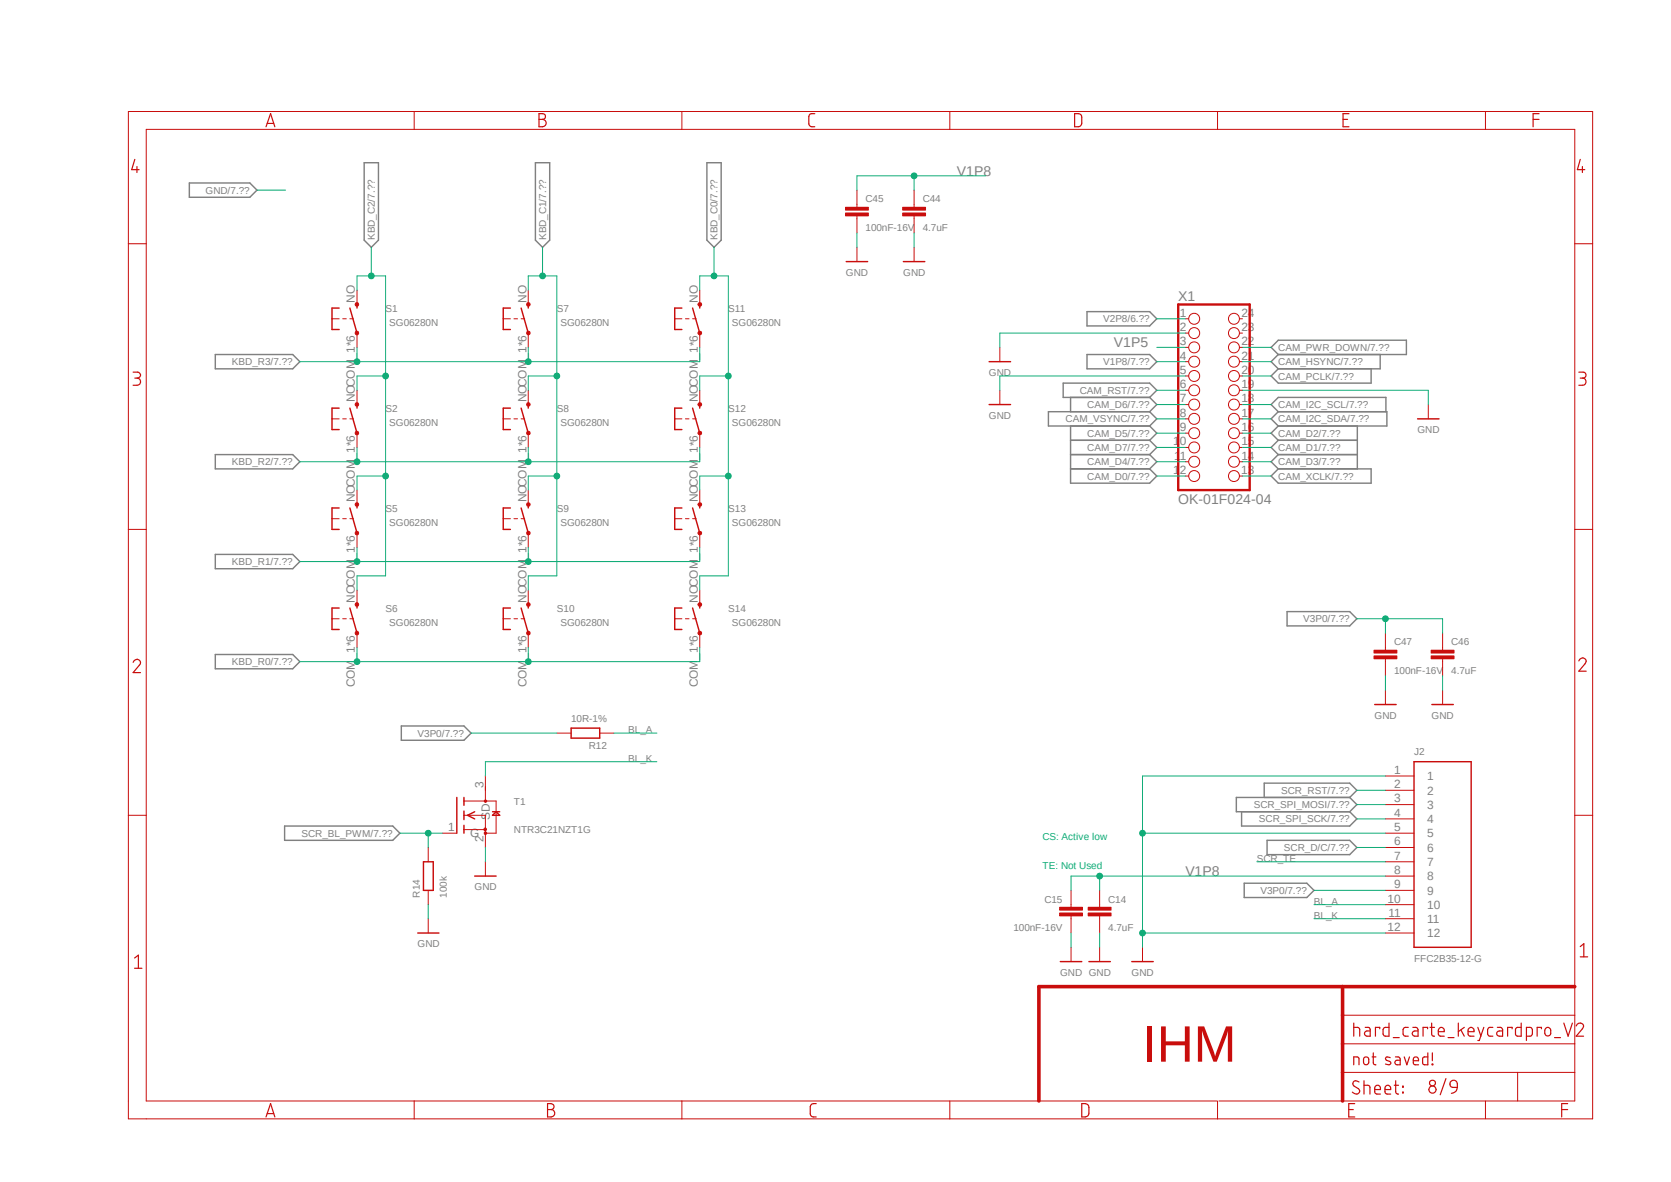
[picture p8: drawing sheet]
<svg xmlns="http://www.w3.org/2000/svg" width="297mm" height="210mm" viewBox="0 0 297 210" stroke-linecap="round" stroke-linejoin="round" font-family="sans-serif">
<path d="M22.3 18.9l260.9 180.5M283.2 18.9l-260.9 180.5" fill="none" stroke="#fff" stroke-width=".18"/>
<g fill="none" stroke="#808080" stroke-width=".25">
<path d="M33.7 32.5h10.7l1.3 1.3-1.3 1.3h-10.7zM64.7 28.9h2.6v13.8l-1.3 1.2-1.3-1.2zM95.2 28.9h2.5v13.8l-1.3 1.2-1.2-1.2zM125.6 28.9h2.6v13.8l-1.3 1.2-1.3-1.2zM193.2 55.4h11.1l1.3 1.2-1.3 1.3h-11.1zM38.3 63h13.7l1.3 1.3-1.3 1.2h-13.7zM189 68.1h15.3l1.3 1.2-1.3 1.3h-15.3zM190.3 75.7v10.2h14l1.3-1.3-1.3-1.3M190.3 70.6v2.6M190.3 78.2h14M193.2 63h11.1l1.3 1.3-1.3 1.2h-11.1zM204.3 73.2l1.3 1.2-1.3 1.3"/>
<path d="M204.3 70.6l1.3 1.3-1.3 1.3M204.3 73.2h-17.9v2.5h17.9M204.3 75.7l1.3 1.3-1.3 1.2M204.3 78.2l1.3 1.3-1.3 1.3M227.2 63l-1.3 1.3 1.3 1.2M227.2 60.5h22.8v2.5h-22.8l-1.3-1.3zM227.2 65.5l-1.3 1.3 1.3 1.3h16.5v-2.6M227.2 73.2l-1.3-1.3 1.3-1.3h19.1v2.6M227.2 73.2h19.3v2.5h-19.3M227.2 78.2h14.1M227.2 75.7l-1.3 1.3 1.3 1.2M227.2 78.2l-1.3 1.3 1.3 1.3"/>
<path d="M227.2 73.2l-1.3 1.2 1.3 1.3M241.3 75.7v7.6M245.3 63v2.5h-18.1M38.3 80.8h13.7l1.3 1.2-1.3 1.3h-13.7zM38.3 98.5h13.7l1.3 1.3-1.3 1.2h-13.7zM190.3 80.8h14M190.3 83.3h14M204.3 80.8l1.3 1.2-1.3 1.3M227.2 80.8l-1.3 1.2 1.3 1.3M227.2 80.8h14.1M227.2 83.3h16.5v2.6h-16.5l-1.3-1.3zM38.3 116.3h13.7l1.3 1.3-1.3 1.2h-13.7z"/>
<path d="M228.8 108.7h11.1l1.3 1.2-1.3 1.3h-11.1zM71.3 129h11.2l1.2 1.3-1.2 1.2h-11.2zM50.6 146.8h19.2l1.3 1.2-1.3 1.3h-19.2zM220.7 144.2v2.6h19.2l1.3-1.3-1.3-1.3M221.1 156.9h11.2l1.3 1.3-1.3 1.3h-11.2zM224.7 141.7v-2.6h15.2l1.3 1.3-1.3 1.3M225.2 149.3h14.7l1.3 1.3-1.3 1.2h-14.7zM239.9 141.7l1.3 1.3-1.3 1.2M239.9 141.7h-20.1v2.5h20.1"/>
</g>
<g fill="none" stroke="#c90d0c" stroke-width=".18">
<path d="M73.6 19.8v3.2M121.2 19.8v3.2M168.8 19.8v3.2M216.4 19.8v3.2M264 19.8v3.2M22.8 43.3h3.2M59 56.6h1.3M60.9 56.6h.7M62.2 56.6h.6M279.9 43.3h3.2M22.8 94.1h3.2M279.9 94.1h3.2"/>
<path d="M22.8 144.9h3.2M279.9 144.9h3.2M73.6 195.6v3.2M121.2 195.6v3.2M168.8 195.6v3.2M216.3 195.6h-190.3v-172.6h253.9v172.6h-15.7M216.4 195.6v3.2M216.7 195.6h47.3v3.2h-241.2v-179h260.3v179h-18.9M238.6 190.5h41.3M238.6 185.5h41.3M238.6 180.4h41.3M269.7 190.5v5.1"/>
</g>
<path d="M238.6 175.3v20.3M279.9 175.3h-95.2v20.3" fill="none" stroke="#c90d0c" stroke-width=".64"/>
<g fill="none" stroke="#c90d0c" stroke-width=".21">
<path d="M24 28.3l-.6 1.8h1.3M24.3 29.6v1M47.3 22.5l.8-2.3 .8 2.3M47.5 21.9h1.1M95.8 20.2h.6a.51 .51 0 0 1 .6 .5 .51 .51 0 0 1-.6 .5 .66 .66 0 0 1 .7 .7 .66 .66 0 0 1-.7 .6h-.6zM95.8 21.2h.6M144.8 20.2h-.8l-.2 .2v1.6a.59 .59 0 0 0 .5 .5h.5M191 20.2h.6a.59 .59 0 0 1 .7 .6v1.1a.65 .65 0 0 1-.7 .6h-.6zM238.7 21.2h.8M239.8 20.2h-1.1v2.3h1.1M272.5 21.2h1.1M273.6 20.2h-1.1v2.3"/>
<path d="M280.9 28.3l-.5 1.8h1.3M281.3 29.6v1M23.7 66.1h.8a.53 .53 0 0 1 .5 .6 .53 .53 0 0 1-.5 .5h-.5M24.3 67.2a.64 .64 0 0 1 .7 .6 .64 .64 0 0 1-.7 .7h-.6M280.6 66.1h.8a.53 .53 0 0 1 .5 .6 .53 .53 0 0 1-.5 .5h-.5M281.3 67.2a.64 .64 0 0 1 .6 .6 .64 .64 0 0 1-.6 .7h-.7M23.7 117.7a.64 .64 0 0 1 .9-.5 .64 .64 0 0 1 .2 1l-1.1 1.3h1.3M280.6 117.4a.63 .63 0 0 1 .9-.5 .63 .63 0 0 1 .2 1l-1.1 1.4h1.3M23.9 170.2l.7-.5v2.3M23.9 172h1.3M280.9 168.2l.6-.5v2.3M280.9 170h1.3"/>
<path d="M47.3 198.5l.8-2.4 .8 2.4M47.5 197.9h1.1M97.3 196.1h.7a.53 .53 0 0 1 .5 .5 .53 .53 0 0 1-.5 .5 .66 .66 0 0 1 .6 .7 .66 .66 0 0 1-.6 .7h-.7zM97.3 197.1h.7M145.1 196.1l-.8 .1-.2 .2-.1 1.5a.58 .58 0 0 0 .6 .6h.5M192.3 196.1h.6a.65 .65 0 0 1 .6 .7v1a.65 .65 0 0 1-.6 .7h-.6zM239.7 197.1h.8M240.6 182.5h.7l.3 .3 .1 1.3M240.6 189.2v-1.4h.6l.3 .2 .1 1.2M240.6 181.8v2.3M240.8 196.1h-1.1v2.4h1.1M241.6 192.2a.61 .61 0 0 0-.7-.2 .61 .61 0 0 0-.4 .6l.2 .4 .7 .4a.57 .57 0 0 1 .1 .9 .57 .57 0 0 1-.9-.1l-.2-.1"/>
<path d="M242.4 188a.49 .49 0 0 1 .5-.2 .49 .49 0 0 1 .4 .5l-.1 .6-.2 .2h-.4a1.16 1.16 0 0 1-.2-1.1zM242.4 192.8h.7l.4 .2v1.4M242.4 192v2.4M242.7 182.5l.7 .1 .1 .3v1.2h-.5a.47 .47 0 0 1-.5-.5 .47 .47 0 0 1 .5-.4h.5M243.9 187.8h.7M244.1 187.1v1.7l.2 .3 .3 .1M244.3 193.6h1.1a.54 .54 0 0 0-.4-.8 .54 .54 0 0 0-.7 .5l.1 .9 .3 .2h.7M245.2 182.8v-.3h-.7v1.6M246.2 193.6h1a.54 .54 0 0 0-.4-.8 .54 .54 0 0 0-.6 .5v.9l.3 .2h.7M246.9 181.8v2.3h-.9l-.2-.4 .1-.9 .1-.2 .9-.1M247.1 187.9l-.6-.1-.2 .2 .1 .4 .6 .2 .2 .3a.66 .66 0 0 1-.9 .2M247.6 184.4h1.1"/>
<path d="M247.8 192.8h.8M248 187.8h.7l.2 .3v1.1h-.6a.4 .4 0 0 1-.4-.4 .4 .4 0 0 1 .4-.4h.6M248.1 192v2a.44 .44 0 0 0 .5 .4M249.3 193h.1v.2h-.1zM249.3 194.1h.1v.1h-.1zM249.6 187.8l.5 1.4 .4-1.4M250.3 182.5l-.7 .1-.2 .3v.8l.2 .4h.7M251.1 182.5l.7 .1 .3 .3v1.2h-.6a.47 .47 0 0 1-.5-.5 .47 .47 0 0 1 .5-.4h.6M251.2 188.5h.9a.51 .51 0 0 0-.2-.7 .51 .51 0 0 0-.7 .2 1.07 1.07 0 0 0 .2 1.1l.7 .1M253.7 182.8v-.3h-.8v1.6M253.8 187.1v2.1l-.8-.1-.1-.3v-.8l.3-.2h.6M254.2 182.5h.8"/>
<path d="M254.5 181.8v1.9a.38 .38 0 0 0 .5 .4M254.6 189.1h.1v.1h-.1zM254.6 187.1v1.4M255.7 183.3h1a.55 .55 0 0 0-.4-.7 .55 .55 0 0 0-.6 .4v.7l.2 .4h.8M257 191.6l-1 2.9M257.4 184.4h1M257.8 192.3a.67 .67 0 0 1 .7-.4 .67 .67 0 0 1 .5 .7v.6h-.8a.62 .62 0 0 1-.4-.9zM259 193.2a1.06 1.06 0 0 1-1 1.1M259.2 181.8v2.3M259.7 183l.6 1.1M260.3 182.5l-1.1 .8M260.9 183.3h1.1a.55 .55 0 0 0-.4-.7 .55 .55 0 0 0-.7 .4v.7l.3 .4h.8"/>
<path d="M262.7 182.5l.5 1.6M263.7 182.5l-.8 2.4h-.2M265.3 182.5l-.7 .1-.2 .3v.8l.2 .4h.7M266.1 182.5l.8 .1 .2 .3v1.2h-.6a.47 .47 0 0 1-.5-.5 .47 .47 0 0 1 .5-.4h.6M268.8 182.8v-.3h-.8v1.6M270.4 181.8v2.3h-.8l-.2-.4v-.9l.3-.3h.7M271.3 184.1h.9l.1-.2 .1-1-.2-.3-.9-.1v2.4M274 182.8v-.3h-.8v1.6M274.8 182.7a.5 .5 0 0 1 .5-.1 .5 .5 0 0 1 .3 .4v.6a.53 .53 0 0 1-.5 .5 .53 .53 0 0 1-.5-.5v-.6zM276.3 184.4h1.1M277.6 197.1h1M278 181.8l.7 2.3 .8-2.3"/>
<path d="M278.6 196.1h-1v2.4M280.2 182.3a.63 .63 0 0 1 .9-.5 .63 .63 0 0 1 .2 1l-1.1 1.3h1.3"/>
<circle cx="254.6" cy="193.6" r=".65"/>
<circle cx="254.6" cy="192.4" r=".51"/>
</g>
<path d="M60.3 54.7h-1.3v3.8h1.3M62.2 54.7l1.3 4.5M63.5 54.1v.6" fill="none" stroke="#c90d0c" stroke-width=".25"/>
<path d="M63.2 58.9h.5v.5l-.2 .1-.3-.1z" fill-rule="evenodd" fill="#c90d0c"/>
<path d="M63.2 58.9h.5v.5l-.2 .1-.3-.1z" fill="none" stroke="#c90d0c" stroke-width=".18"/>
<path d="M63.2 53.8h.5v.5l-.2 .1-.3-.1z" fill-rule="evenodd" fill="#c90d0c"/>
<path d="M63.2 53.8h.5v.5l-.2 .1-.3-.1zM63.5 51.6v2.5M63.5 59.2v2.5M59 74.4h1.3M60.9 74.4h.7M62.2 74.4h.6" fill="none" stroke="#c90d0c" stroke-width=".18"/>
<path d="M60.3 72.5h-1.3v3.8h1.3M62.2 72.5l1.3 4.5M63.5 71.9v.6" fill="none" stroke="#c90d0c" stroke-width=".25"/>
<path d="M63.2 76.7h.5v.5h-.5z" fill-rule="evenodd" fill="#c90d0c"/>
<path d="M63.2 76.7h.5v.5h-.5z" fill="none" stroke="#c90d0c" stroke-width=".18"/>
<path d="M63.2 71.6h.5v.5h-.5z" fill-rule="evenodd" fill="#c90d0c"/>
<path d="M63.2 71.6h.5v.5h-.5zM63.5 69.3v2.6M63.5 77v2.5M59 92.2h1.3M60.9 92.2h.7M62.2 92.2h.6" fill="none" stroke="#c90d0c" stroke-width=".18"/>
<path d="M60.3 90.3h-1.3v3.8h1.3M62.2 90.3l1.3 4.4M63.5 89.6v.7" fill="none" stroke="#c90d0c" stroke-width=".25"/>
<path d="M63.2 94.5h.5v.5h-.5z" fill-rule="evenodd" fill="#c90d0c"/>
<path d="M63.2 94.5h.5v.5h-.5z" fill="none" stroke="#c90d0c" stroke-width=".18"/>
<path d="M63.2 89.4h.5v.5h-.5z" fill-rule="evenodd" fill="#c90d0c"/>
<path d="M63.2 89.4h.5v.5h-.5zM63.5 87.1v2.5M63.5 94.7v2.5M59 109.9h1.3M60.9 109.9h.7M62.2 109.9h.6" fill="none" stroke="#c90d0c" stroke-width=".18"/>
<path d="M60.3 108h-1.3v3.8h1.3M62.2 108l1.3 4.5M63.5 107.4v.6" fill="none" stroke="#c90d0c" stroke-width=".25"/>
<path d="M63.2 112.3l.3-.2 .2 .2v.4h-.5z" fill-rule="evenodd" fill="#c90d0c"/>
<path d="M63.2 112.3l.3-.2 .2 .2v.4h-.5z" fill="none" stroke="#c90d0c" stroke-width=".18"/>
<path d="M63.2 107.2l.3-.1 .2 .1v.5h-.5z" fill-rule="evenodd" fill="#c90d0c"/>
<path d="M89.5 56.6h1.2M91.4 56.6h.6M92.6 56.6h.7M63.2 107.2l.3-.1 .2 .1v.5h-.5zM63.5 104.9v2.5M63.5 112.5v2.5" fill="none" stroke="#c90d0c" stroke-width=".18"/>
<path d="M90.7 54.7h-1.2v3.8h1.2M92.6 54.7l1.3 4.5M93.9 54.1v.6" fill="none" stroke="#c90d0c" stroke-width=".25"/>
<path d="M93.7 58.9h.4v.5l-.2 .1-.2-.1z" fill-rule="evenodd" fill="#c90d0c"/>
<path d="M93.7 58.9h.4v.5l-.2 .1-.2-.1z" fill="none" stroke="#c90d0c" stroke-width=".18"/>
<path d="M93.7 53.8h.4v.5l-.2 .1-.2-.1z" fill-rule="evenodd" fill="#c90d0c"/>
<path d="M93.7 53.8h.4v.5l-.2 .1-.2-.1zM93.9 51.6v2.5M93.9 59.2v2.5M89.5 74.4h1.2M91.4 74.4h.6M92.6 74.4h.7" fill="none" stroke="#c90d0c" stroke-width=".18"/>
<path d="M90.7 72.5h-1.2v3.8h1.2M92.6 72.5l1.3 4.5M93.9 71.9v.6" fill="none" stroke="#c90d0c" stroke-width=".25"/>
<path d="M93.7 76.7h.4v.5h-.4z" fill-rule="evenodd" fill="#c90d0c"/>
<path d="M93.7 76.7h.4v.5h-.4z" fill="none" stroke="#c90d0c" stroke-width=".18"/>
<path d="M93.7 71.6h.4v.5h-.4z" fill-rule="evenodd" fill="#c90d0c"/>
<path d="M93.7 71.6h.4v.5h-.4zM93.9 69.3v2.6M93.9 77v2.5M89.5 92.2h1.2M91.4 92.2h.6M92.6 92.2h.7" fill="none" stroke="#c90d0c" stroke-width=".18"/>
<path d="M90.7 90.3h-1.2v3.8h1.2M92.6 90.3l1.3 4.4M93.9 89.6v.7" fill="none" stroke="#c90d0c" stroke-width=".25"/>
<path d="M93.7 94.5h.4v.5h-.4z" fill-rule="evenodd" fill="#c90d0c"/>
<path d="M93.7 94.5h.4v.5h-.4z" fill="none" stroke="#c90d0c" stroke-width=".18"/>
<path d="M93.7 89.4h.4v.5h-.4z" fill-rule="evenodd" fill="#c90d0c"/>
<path d="M93.7 89.4h.4v.5h-.4zM93.9 87.1v2.5M93.9 94.7v2.5M89.5 109.9h1.2M91.4 109.9h.6M92.6 109.9h.7" fill="none" stroke="#c90d0c" stroke-width=".18"/>
<path d="M90.7 108h-1.2v3.8h1.2M92.6 108l1.3 4.5M93.9 107.4v.6" fill="none" stroke="#c90d0c" stroke-width=".25"/>
<path d="M93.7 112.3l.2-.2 .2 .2v.4h-.4z" fill-rule="evenodd" fill="#c90d0c"/>
<path d="M93.7 112.3l.2-.2 .2 .2v.4h-.4z" fill="none" stroke="#c90d0c" stroke-width=".18"/>
<path d="M93.7 107.2l.2-.1 .2 .1v.5h-.4z" fill-rule="evenodd" fill="#c90d0c"/>
<path d="M119.9 56.6h1.3M121.8 56.6h.7M123.1 56.6h.6M93.7 107.2l.2-.1 .2 .1v.5h-.4zM93.9 104.9v2.5M93.9 112.5v2.5" fill="none" stroke="#c90d0c" stroke-width=".18"/>
<path d="M121.2 54.7h-1.3v3.8h1.3M123.1 54.7l1.3 4.5M124.4 54.1v.6" fill="none" stroke="#c90d0c" stroke-width=".25"/>
<path d="M124.2 58.9h.4v.5l-.2 .1-.2-.1-.2-.2z" fill-rule="evenodd" fill="#c90d0c"/>
<path d="M124.2 58.9h.4v.5l-.2 .1-.2-.1-.2-.2z" fill="none" stroke="#c90d0c" stroke-width=".18"/>
<path d="M124.2 53.8h.4v.5l-.2 .1-.2-.1-.2-.2z" fill-rule="evenodd" fill="#c90d0c"/>
<path d="M124.2 53.8h.4v.5l-.2 .1-.2-.1-.2-.2zM124.4 51.6v2.5M124.4 59.2v2.5M119.9 74.4h1.3M121.8 74.4h.7M123.1 74.4h.6" fill="none" stroke="#c90d0c" stroke-width=".18"/>
<path d="M121.2 72.5h-1.3v3.8h1.3M123.1 72.5l1.3 4.5M124.4 71.9v.6" fill="none" stroke="#c90d0c" stroke-width=".25"/>
<path d="M124.2 76.7h.4v.5h-.4l-.2-.2z" fill-rule="evenodd" fill="#c90d0c"/>
<path d="M124.2 76.7h.4v.5h-.4l-.2-.2z" fill="none" stroke="#c90d0c" stroke-width=".18"/>
<path d="M124.2 71.6h.4v.5h-.4l-.2-.2z" fill-rule="evenodd" fill="#c90d0c"/>
<path d="M124.2 71.6h.4v.5h-.4l-.2-.2zM124.4 69.3v2.6M124.4 77v2.5M119.9 92.2h1.3M121.8 92.2h.7M123.1 92.2h.6" fill="none" stroke="#c90d0c" stroke-width=".18"/>
<path d="M121.2 90.3h-1.3v3.8h1.3M123.1 90.3l1.3 4.4M124.4 89.6v.7" fill="none" stroke="#c90d0c" stroke-width=".25"/>
<path d="M124.2 94.5h.4v.5h-.4l-.2-.3z" fill-rule="evenodd" fill="#c90d0c"/>
<path d="M124.2 94.5h.4v.5h-.4l-.2-.3z" fill="none" stroke="#c90d0c" stroke-width=".18"/>
<path d="M124.2 89.4h.4v.5h-.4l-.2-.3z" fill-rule="evenodd" fill="#c90d0c"/>
<path d="M124.2 89.4h.4v.5h-.4l-.2-.3zM124.4 87.1v2.5M124.4 94.7v2.5M119.9 109.9h1.3M121.8 109.9h.7M123.1 109.9h.6" fill="none" stroke="#c90d0c" stroke-width=".18"/>
<path d="M121.2 108h-1.3v3.8h1.3M123.1 108l1.3 4.5M124.4 107.4v.6" fill="none" stroke="#c90d0c" stroke-width=".25"/>
<path d="M124.2 112.3l.2-.2 .2 .2v.4h-.4l-.2-.2z" fill-rule="evenodd" fill="#c90d0c"/>
<path d="M124.2 112.3l.2-.2 .2 .2v.4h-.4l-.2-.2z" fill="none" stroke="#c90d0c" stroke-width=".18"/>
<path d="M124.2 107.2l.2-.1 .2 .1v.5h-.4l-.2-.3z" fill-rule="evenodd" fill="#c90d0c"/>
<path d="M162.5 36.3v.5M162.5 38.4v.5M152.3 43.9v2.6M253.9 71.9v2.5M124.2 107.2l.2-.1 .2 .1v.5h-.4l-.2-.3zM124.4 104.9v2.5M124.4 112.5v2.5" fill="none" stroke="#c90d0c" stroke-width=".18"/>
<path d="M150.4 46.5h3.8M252 74.4h3.8" fill="none" stroke="#c90d0c" stroke-width=".25"/>
<path d="M160.4 37.8h4.1v.6h-4.1z" fill-rule="evenodd" fill="#c90d0c"/>
<path d="M160.4 37.8h4.1v.6h-4.1z" fill="none" stroke="#c90d0c" stroke-width=".18"/>
<path d="M160.4 36.8h4.1v.5h-4.1z" fill-rule="evenodd" fill="#c90d0c"/>
<path d="M152.3 36.3v.5M152.3 38.4v.5M160.4 36.8h4.1v.5h-4.1zM162.5 33.8v2.5M162.5 38.9v2.5" fill="none" stroke="#c90d0c" stroke-width=".18"/>
<path d="M150.3 37.8h4v.6h-4z" fill-rule="evenodd" fill="#c90d0c"/>
<path d="M150.3 37.8h4v.6h-4z" fill="none" stroke="#c90d0c" stroke-width=".18"/>
<path d="M150.3 36.8h4v.5h-4z" fill-rule="evenodd" fill="#c90d0c"/>
<path d="M150.3 36.8h4v.5h-4zM152.3 33.8v2.5M152.3 38.9v2.5M162.5 43.9v2.6M177.7 61.7v2.6M177.7 69.3v2.6M256.4 115v.5M256.4 117.1v.5M246.3 122.6v2.6" fill="none" stroke="#c90d0c" stroke-width=".18"/>
<path d="M160.6 46.5h3.8M175.8 64.3h3.8M175.8 71.9h3.8M244.3 125.2h3.9" fill="none" stroke="#c90d0c" stroke-width=".25"/>
<path d="M254.4 116.5h4v.6h-4z" fill-rule="evenodd" fill="#c90d0c"/>
<path d="M254.4 116.5h4v.6h-4z" fill="none" stroke="#c90d0c" stroke-width=".18"/>
<path d="M254.4 115.5h4v.5h-4z" fill-rule="evenodd" fill="#c90d0c"/>
<path d="M246.3 115v.5M246.3 117.1v.5M254.4 115.5h4v.5h-4zM256.4 112.5v2.5M256.4 117.6v2.5" fill="none" stroke="#c90d0c" stroke-width=".18"/>
<path d="M244.2 116.5h4.1v.6h-4.1z" fill-rule="evenodd" fill="#c90d0c"/>
<path d="M244.2 116.5h4.1v.6h-4.1z" fill="none" stroke="#c90d0c" stroke-width=".18"/>
<path d="M244.2 115.5h4.1v.5h-4.1z" fill-rule="evenodd" fill="#c90d0c"/>
<g fill="none" stroke="#c90d0c" stroke-width=".18">
<path d="M244.2 115.5h4.1v.5h-4.1zM246.3 112.5v2.5M246.3 117.6v2.5M86.3 137.9v4.4M246.3 137.9h5M256.4 122.6v2.6M78.7 148h2.5M82.5 142.3h5.7v5.7h-1.9M82.5 144.9h3.8v5.7M82.5 147.4h3.8M246.3 140.4h5M246.3 143h5"/>
<path d="M246.3 145.5h5M246.3 148h5M246.3 150.6h5M246.3 153.1h5M246.3 155.7h5M246.3 158.2h5M203.1 168.3v2.6M246.3 160.7h5M246.3 163.2h5M246.3 165.8h5"/>
</g>
<path d="M251.3 135.3h10.2v33h-10.2zM254.5 125.2h3.8M81.2 141.7v6.3M82.5 141.7v1.4M82.5 144.1v1.5M82.5 146.6v1.4M84.4 144.2l-1.3 .7 1.3 .6M87.5 144.2h1.3M88.2 144.2l.6 .7h-1.3zM201.2 170.9h3.8" fill="none" stroke="#c90d0c" stroke-width=".25"/>
<circle cx="86.3" cy="148" r=".24" fill="#c90d0c"/>
<circle cx="86.3" cy="148" r=".24" fill="none" stroke="#c90d0c" stroke-width=".18"/>
<circle cx="86.3" cy="147.3" r=".24" fill="#c90d0c"/>
<circle cx="86.3" cy="147.3" r=".24" fill="none" stroke="#c90d0c" stroke-width=".18"/>
<path d="M86.1 142.2h.3v.3h-.3z" fill-rule="evenodd" fill="#c90d0c"/>
<g fill="none" stroke="#c90d0c" stroke-width=".18">
<path d="M210.7 56.6h.5M210.7 59.2h.5M220.3 56.6h.6M220.3 59.2h.6M210.7 61.7h.5M210.7 64.3h.5M210.7 66.8h.5M210.7 69.3h.5M210.7 71.9h.5M210.7 74.4h.5M210.7 77h.5M210.7 79.5h.5"/>
<path d="M220.3 61.7h.6M220.3 64.3h.6M220.3 66.8h.6M220.3 69.3h.6M220.3 71.9h.6M220.3 74.4h.6M220.3 77h.6M220.3 79.5h.6M210.7 82h.5M210.7 84.6h.5M220.3 82h.6M220.3 84.6h.6"/>
<path d="M99 130.3h2.5M106.6 130.3h2.5M76.1 150.6v2.5M76.1 158.2v2.5M86.1 142.2h.3v.3h-.3zM86.3 153.1v2.6M76.1 163.2v2.6M195.5 160.7v.5M195.5 162.7v.5"/>
<circle cx="212.3" cy="56.6" r=".98"/>
<circle cx="212.3" cy="59.2" r=".98"/>
<circle cx="219.3" cy="56.6" r=".98"/>
<circle cx="219.3" cy="59.2" r=".98"/>
<circle cx="212.3" cy="66.8" r=".98"/>
<circle cx="212.3" cy="71.9" r=".98"/>
<circle cx="212.3" cy="74.4" r=".98"/>
<circle cx="212.3" cy="79.5" r=".98"/>
<circle cx="212.3" cy="77" r=".98"/>
<circle cx="212.3" cy="61.7" r=".98"/>
<circle cx="212.3" cy="64.3" r=".98"/>
<circle cx="212.3" cy="69.3" r=".98"/>
<circle cx="219.3" cy="77" r=".98"/>
<circle cx="219.3" cy="64.3" r=".98"/>
<circle cx="219.3" cy="61.7" r=".98"/>
<circle cx="219.3" cy="74.4" r=".98"/>
<circle cx="219.3" cy="71.9" r=".98"/>
<circle cx="219.3" cy="79.5" r=".98"/>
<circle cx="219.3" cy="66.8" r=".98"/>
<circle cx="219.3" cy="69.3" r=".98"/>
<circle cx="212.3" cy="82" r=".98"/>
<circle cx="212.3" cy="84.6" r=".98"/>
<circle cx="219.3" cy="84.6" r=".98"/>
<circle cx="219.3" cy="82" r=".98"/>
</g>
<path d="M101.5 129.4h5.1v1.7h-5.1zM75.3 153.1h1.7v5.1h-1.7zM84.4 155.7h3.8M74.3 165.8h3.7" fill="none" stroke="#c90d0c" stroke-width=".25"/>
<path d="M209.4 54.1h12.7v33h-12.7z" fill="none" stroke="#c90d0c" stroke-width=".42"/>
<path d="M193.4 162.2h4.1v.5h-4.1z" fill-rule="evenodd" fill="#c90d0c"/>
<path d="M193.4 162.2h4.1v.5h-4.1z" fill="none" stroke="#c90d0c" stroke-width=".18"/>
<path d="M193.4 161.2h4.1v.5h-4.1z" fill-rule="evenodd" fill="#c90d0c"/>
<path d="M195.5 158.2v2.5M190.4 160.7v.5M190.4 162.7v.5M193.4 161.2h4.1v.5h-4.1zM195.5 163.2v2.6" fill="none" stroke="#c90d0c" stroke-width=".18"/>
<path d="M188.3 162.2h4.1v.5h-4.1z" fill-rule="evenodd" fill="#c90d0c"/>
<path d="M188.3 162.2h4.1v.5h-4.1z" fill="none" stroke="#c90d0c" stroke-width=".18"/>
<path d="M188.3 161.2h4.1v.5h-4.1z" fill-rule="evenodd" fill="#c90d0c"/>
<path d="M190.4 158.2v2.5M188.3 161.2h4.1v.5h-4.1zM190.4 163.2v2.6M190.4 168.3v2.6M195.5 168.3v2.6" fill="none" stroke="#c90d0c" stroke-width=".18"/>
<path d="M188.5 170.9h3.8M193.5 170.9h3.9" fill="none" stroke="#c90d0c" stroke-width=".25"/>
<path d="M96.4 43.9v5.1h-2.5v2.6" fill="none" stroke="#0dab76" stroke-width=".18"/>
<circle cx="96.4" cy="49" r=".51" fill="#0dab76"/>
<g fill="none" stroke="#0dab76" stroke-width=".18">
<path d="M96.4 49h2.6v35.6M99 66.8h-5.1v2.5"/>
<circle cx="96.4" cy="49" r=".51"/>
</g>
<circle cx="99" cy="66.8" r=".51" fill="#0dab76"/>
<g fill="none" stroke="#0dab76" stroke-width=".18">
<path d="M93.9 87.1v-2.5h5.1v17.7"/>
<circle cx="99" cy="66.8" r=".51"/>
</g>
<circle cx="99" cy="84.6" r=".51" fill="#0dab76"/>
<g fill="none" stroke="#0dab76" stroke-width=".18">
<path d="M66 43.9v5.1h-2.5v2.6M99 102.3h-5.1v2.6"/>
<circle cx="99" cy="84.6" r=".51"/>
</g>
<circle cx="66" cy="49" r=".51" fill="#0dab76"/>
<g fill="none" stroke="#0dab76" stroke-width=".18">
<path d="M66 49h2.5v35.6M68.5 66.8h-5v2.5"/>
<circle cx="66" cy="49" r=".51"/>
</g>
<circle cx="68.5" cy="66.8" r=".51" fill="#0dab76"/>
<g fill="none" stroke="#0dab76" stroke-width=".18">
<path d="M63.5 87.1v-2.5h5v17.7"/>
<circle cx="68.5" cy="66.8" r=".51"/>
</g>
<circle cx="68.5" cy="84.6" r=".51" fill="#0dab76"/>
<g fill="none" stroke="#0dab76" stroke-width=".18">
<path d="M68.5 102.3h-5v2.6M246.3 112.5v-2.6h10.1v2.6"/>
<circle cx="68.5" cy="84.6" r=".51"/>
</g>
<circle cx="246.2" cy="109.9" r=".51" fill="#0dab76"/>
<g fill="none" stroke="#0dab76" stroke-width=".18">
<path d="M241.2 109.9h5.1M83.7 130.3h15.3M78.7 148h-2.6v2.6M233.6 158.2h12.7M241.2 143h5.1M241.2 145.5h5.1M241.2 140.4h5.1"/>
<circle cx="246.2" cy="109.9" r=".51"/>
</g>
<circle cx="76.1" cy="148" r=".51" fill="#0dab76"/>
<g fill="none" stroke="#0dab76" stroke-width=".18">
<path d="M45.7 33.8h5.1M152.3 41.4v2.5M162.5 41.4v2.5M210.7 59.2h-33v2.5M210.7 66.8h-33v2.5M220.9 69.3h33v2.6M246.3 120.1v2.5M246.3 137.9h-43.2v10.1M256.4 120.1v2.5M71.1 148h5M241.2 150.6h5.1M246.3 165.8h-43.2v2.5"/>
<circle cx="76.1" cy="148" r=".51"/>
</g>
<circle cx="203.1" cy="165.8" r=".51" fill="#0dab76"/>
<g fill="none" stroke="#0dab76" stroke-width=".18">
<path d="M203.1 148v17.8"/>
<circle cx="203.1" cy="165.8" r=".51"/>
</g>
<circle cx="203.1" cy="148" r=".51" fill="#0dab76"/>
<g fill="none" stroke="#0dab76" stroke-width=".18">
<path d="M205.6 64.3h5.1M205.6 69.3h5.1M205.6 71.9h5.1M205.6 77h5.1M205.6 79.5h5.1M220.9 64.3h5M220.9 66.8h5M220.9 71.9h5M220.9 77h5M220.9 79.5h5M220.9 61.7h5M205.6 82h5.1"/>
<path d="M205.6 84.6h5.1M220.9 82h5M86.3 150.6v2.5M195.5 155.7v2.5M203.1 148h43.2M246.3 155.7h-55.9v2.5M76.1 160.7v2.5M190.4 165.8v2.5M195.5 165.8v2.5"/>
<circle cx="203.1" cy="148" r=".51"/>
</g>
<circle cx="195.4" cy="155.7" r=".51" fill="#0dab76"/>
<g fill="none" stroke="#0dab76" stroke-width=".18">
<path d="M162.5 31.2v2.6M175.2 31.2h-22.9v2.6"/>
<circle cx="195.4" cy="155.7" r=".51"/>
</g>
<circle cx="162.5" cy="31.2" r=".51" fill="#0dab76"/>
<g fill="none" stroke="#0dab76" stroke-width=".18">
<path d="M205.6 56.6h5.1M205.6 74.4h5.1M220.9 74.4h5M63.5 115v2.6h-10.2"/>
<circle cx="162.5" cy="31.2" r=".51"/>
</g>
<circle cx="63.5" cy="117.6" r=".51" fill="#0dab76"/>
<g fill="none" stroke="#0dab76" stroke-width=".18">
<path d="M93.9 115v2.6h-30.4"/>
<circle cx="63.5" cy="117.6" r=".51"/>
</g>
<circle cx="93.9" cy="117.6" r=".51" fill="#0dab76"/>
<g fill="none" stroke="#0dab76" stroke-width=".18">
<path d="M63.5 97.2v2.6h-10.2M124.4 115v2.6h-30.5"/>
<circle cx="93.9" cy="117.6" r=".51"/>
</g>
<circle cx="63.5" cy="99.8" r=".51" fill="#0dab76"/>
<g fill="none" stroke="#0dab76" stroke-width=".18">
<path d="M93.9 97.2v2.6h-30.4"/>
<circle cx="63.5" cy="99.8" r=".51"/>
</g>
<circle cx="93.9" cy="99.8" r=".51" fill="#0dab76"/>
<g fill="none" stroke="#0dab76" stroke-width=".18">
<path d="M63.5 79.5v2.5h-10.2M124.4 97.2v2.6h-30.5"/>
<circle cx="93.9" cy="99.8" r=".51"/>
</g>
<circle cx="63.5" cy="82" r=".51" fill="#0dab76"/>
<g fill="none" stroke="#0dab76" stroke-width=".18">
<path d="M93.9 79.5v2.5h-30.4"/>
<circle cx="63.5" cy="82" r=".51"/>
</g>
<circle cx="93.9" cy="82" r=".51" fill="#0dab76"/>
<g fill="none" stroke="#0dab76" stroke-width=".18">
<path d="M63.5 61.7v2.6h-10.2M124.4 79.5v2.5h-30.5"/>
<circle cx="93.9" cy="82" r=".51"/>
</g>
<circle cx="63.5" cy="64.3" r=".51" fill="#0dab76"/>
<g fill="none" stroke="#0dab76" stroke-width=".18">
<path d="M93.9 61.7v2.6h-30.4"/>
<circle cx="63.5" cy="64.3" r=".51"/>
</g>
<circle cx="93.9" cy="64.3" r=".51" fill="#0dab76"/>
<g fill="none" stroke="#0dab76" stroke-width=".18">
<path d="M126.9 43.9v5.1h-2.5v2.6M124.4 61.7v2.6h-30.5M220.9 84.6h5M109.1 130.3h7.7M116.8 135.3h-30.5v2.6M223.4 153.1h22.9M233.6 160.7h12.7M233.6 163.2h12.7"/>
<circle cx="93.9" cy="64.3" r=".51"/>
</g>
<circle cx="126.9" cy="49" r=".51" fill="#0dab76"/>
<g fill="none" stroke="#0dab76" stroke-width=".18">
<path d="M126.9 49h2.6v35.6M129.5 66.8h-5.1v2.5"/>
<circle cx="126.9" cy="49" r=".51"/>
</g>
<circle cx="129.5" cy="66.8" r=".51" fill="#0dab76"/>
<g fill="none" stroke="#0dab76" stroke-width=".18">
<path d="M124.4 87.1v-2.5h5.1v17.7"/>
<circle cx="129.5" cy="66.8" r=".51"/>
</g>
<circle cx="129.5" cy="84.6" r=".51" fill="#0dab76"/>
<g fill="none" stroke="#0dab76" stroke-width=".18">
<path d="M205.6 61.7h5.1M129.5 102.3h-5.1v2.6"/>
<circle cx="129.5" cy="84.6" r=".51"/>
</g>
<text font-size="9.1" fill="#c90d0c" x="203.1" y="188.6">IHM</text>
<g font-size="2.5" fill="#808080">
<text x="170.1" y="31.2">V1P8</text>
<text x="209.4" y="53.5">X1</text>
<text x="198" y="61.7">V1P5</text>
<text x="209.4" y="89.6">OK-01F024-04</text>
<text x="210.7" y="155.7">V1P8</text>
</g>
<g font-size="2.1" fill="#808080">
<text x="63.1" y="53.8" transform="rotate(-90 63.1 53.8)">NO</text>
<text x="93.6" y="53.8" transform="rotate(-90 93.6 53.8)">NO</text>
<text x="124" y="53.8" transform="rotate(-90 124 53.8)">NO</text>
<text x="209.7" y="56.3">1</text>
<text x="209.7" y="58.8">2</text>
<text x="220.6" y="58.8">23</text>
<text x="220.6" y="56.3">24</text>
<text x="209.7" y="61.3">3</text>
<text x="209.7" y="63.9">4</text>
<text x="220.6" y="63.9">21</text>
<text x="220.6" y="61.3">22</text>
<text x="63.1" y="71.5" transform="rotate(-90 63.1 71.5)">NOCOM_1*6</text>
<text x="93.6" y="71.5" transform="rotate(-90 93.6 71.5)">NOCOM_1*6</text>
<text x="124" y="71.5" transform="rotate(-90 124 71.5)">NOCOM_1*6</text>
<text x="209.7" y="66.4">5</text>
<text x="209.7" y="69">6</text>
<text x="209.7" y="71.5">7</text>
<text x="220.6" y="71.5">18</text>
<text x="220.6" y="69">19</text>
<text x="220.6" y="66.4">20</text>
<text x="209.7" y="74">8</text>
<text x="209.7" y="76.6">9</text>
<text x="220.6" y="76.6">16</text>
<text x="220.6" y="74">17</text>
<text x="208.5" y="79.1">10</text>
<text x="208.7" y="81.7">11</text>
<text x="220.6" y="81.7">14</text>
<text x="220.6" y="79.1">15</text>
<text x="63.1" y="89.3" transform="rotate(-90 63.1 89.3)">NOCOM_1*6</text>
<text x="93.6" y="89.3" transform="rotate(-90 93.6 89.3)">NOCOM_1*6</text>
<text x="124" y="89.3" transform="rotate(-90 124 89.3)">NOCOM_1*6</text>
<text x="208.5" y="84.2">12</text>
<text x="220.6" y="84.2">13</text>
<text x="63.1" y="107.1" transform="rotate(-90 63.1 107.1)">NOCOM_1*6</text>
<text x="93.6" y="107.1" transform="rotate(-90 93.6 107.1)">NOCOM_1*6</text>
<text x="124" y="107.1" transform="rotate(-90 124 107.1)">NOCOM_1*6</text>
<text x="63.1" y="122.1" transform="rotate(-90 63.1 122.1)">COM_1*6</text>
<text x="93.6" y="122.1" transform="rotate(-90 93.6 122.1)">COM_1*6</text>
<text x="124" y="122.1" transform="rotate(-90 124 122.1)">COM_1*6</text>
<text x="247.8" y="137.5">1</text>
<text x="85.9" y="140" transform="rotate(-90 85.9 140)">3</text>
<text x="247.8" y="140">2</text>
<text x="247.8" y="142.6">3</text>
<text x="253.7" y="138.6">1</text>
<text x="253.7" y="141.2">2</text>
<text x="253.7" y="143.7">3</text>
<text x="79.7" y="147.7">1</text>
<text x="83.6" y="148.8">G</text>
<text x="85.9" y="149.6" transform="rotate(-90 85.9 149.6)">2</text>
<text x="87" y="145.7" transform="rotate(-90 87 145.7)">SD</text>
<text x="247.8" y="145.1">4</text>
<text x="247.8" y="147.7">5</text>
<text x="253.7" y="146.3">4</text>
<text x="253.7" y="148.8">5</text>
<text x="247.8" y="150.2">6</text>
<text x="247.8" y="152.7">7</text>
<text x="247.8" y="155.3">8</text>
<text x="253.7" y="151.3">6</text>
<text x="253.7" y="153.9">7</text>
<text x="246.6" y="160.4">10</text>
<text x="247.8" y="157.8">9</text>
<text x="253.7" y="156.4">8</text>
<text x="253.7" y="159">9</text>
<text x="253.7" y="161.5">10</text>
<text x="246.6" y="165.4">12</text>
<text x="246.8" y="162.9">11</text>
<text x="253.7" y="164">11</text>
<text x="253.7" y="166.5">12</text>
</g>
<g font-size="1.8" fill="#808080">
<text x="36.5" y="34.4">GND/7.??</text>
<text x="153.8" y="35.9">C45</text>
<text x="164" y="35.9">C44</text>
<text x="153.8" y="41">100nF-16V</text>
<text x="164" y="41">4.7uF</text>
<text x="66.6" y="42.7" transform="rotate(-90 66.6 42.7)">KBD_C2/7.??</text>
<text x="97.1" y="42.7" transform="rotate(-90 97.1 42.7)">KBD_C1/7.??</text>
<text x="127.6" y="42.7" transform="rotate(-90 127.6 42.7)">KBD_C0/7.??</text>
<text x="150.4" y="49">GND</text>
<text x="160.5" y="49">GND</text>
<text x="68.5" y="55.4">S1</text>
<text x="69.2" y="57.9">SG06280N</text>
<text x="99" y="55.4">S7</text>
<text x="99.6" y="57.9">SG06280N</text>
<text x="129.5" y="55.4">S11</text>
<text x="130.1" y="57.9">SG06280N</text>
<text x="196.1" y="57.3">V2P8/6.??</text>
<text x="41.2" y="64.9">KBD_R3/7.??</text>
<text x="196.1" y="64.9">V1P8/7.??</text>
<text x="227.2" y="64.9">CAM_HSYNC/7.??</text>
<text x="227.2" y="62.4">CAM_PWR_DOWN/7.??</text>
<text x="175.8" y="66.8">GND</text>
<text x="191.9" y="70">CAM_RST/7.??</text>
<text x="227.2" y="67.4">CAM_PCLK/7.??</text>
<text x="68.5" y="73.2">S2</text>
<text x="69.2" y="75.7">SG06280N</text>
<text x="99" y="73.2">S8</text>
<text x="99.6" y="75.7">SG06280N</text>
<text x="129.5" y="73.2">S12</text>
<text x="130.1" y="75.7">SG06280N</text>
<text x="175.8" y="74.4">GND</text>
<text x="189.4" y="75.1">CAM_VSYNC/7.??</text>
<text x="193.3" y="72.5">CAM_D6/7.??</text>
<text x="193.3" y="77.6">CAM_D5/7.??</text>
<text x="227.2" y="77.6">CAM_D2/7.??</text>
<text x="227.2" y="72.5">CAM_I2C_SCL/7.??</text>
<text x="227.2" y="75.1">CAM_I2C_SDA/7.??</text>
<text x="251.9" y="77">GND</text>
<text x="41.2" y="82.7">KBD_R2/7.??</text>
<text x="193.3" y="82.7">CAM_D4/7.??</text>
<text x="193.3" y="80.1">CAM_D7/7.??</text>
<text x="227.2" y="82.7">CAM_D3/7.??</text>
<text x="227.2" y="80.1">CAM_D1/7.??</text>
<text x="193.3" y="85.2">CAM_D0/7.??</text>
<text x="227.2" y="85.2">CAM_XCLK/7.??</text>
<text x="68.5" y="90.9">S5</text>
<text x="69.2" y="93.4">SG06280N</text>
<text x="99" y="90.9">S9</text>
<text x="99.6" y="93.4">SG06280N</text>
<text x="129.5" y="90.9">S13</text>
<text x="130.1" y="93.4">SG06280N</text>
<text x="41.2" y="100.4">KBD_R1/7.??</text>
<text x="68.5" y="108.7">S6</text>
<text x="69.2" y="111.2">SG06280N</text>
<text x="99" y="108.7">S10</text>
<text x="99.6" y="111.2">SG06280N</text>
<text x="129.5" y="108.7">S14</text>
<text x="130.1" y="111.2">SG06280N</text>
<text x="231.6" y="110.6">V3P0/7.??</text>
<text x="41.2" y="118.2">KBD_R0/7.??</text>
<text x="247.8" y="119.7">100nF-16V</text>
<text x="247.8" y="114.6">C47</text>
<text x="257.9" y="119.7">4.7uF</text>
<text x="257.9" y="114.6">C46</text>
<text x="74.2" y="130.9">V3P0/7.??</text>
<text x="101.5" y="128.2">10R-1%</text>
<text x="111.7" y="130.3">BL_A</text>
<text x="244.3" y="127.7">GND</text>
<text x="254.5" y="127.7">GND</text>
<text x="104.6" y="133">R12</text>
<text x="111.7" y="135.3">BL_K</text>
<text x="251.3" y="134.1">J2</text>
<text x="91.4" y="143">T1</text>
<text x="222.8" y="143.6">SCR_SPI_MOSI/7.??</text>
<text x="227.7" y="141.1">SCR_RST/7.??</text>
<text x="53.6" y="148.7">SCR_BL_PWM/7.??</text>
<text x="91.4" y="148">NTR3C21NZT1G</text>
<text x="223.8" y="146.1">SCR_SPI_SCK/7.??</text>
<text x="223.4" y="153.1">SCR_TE</text>
<text x="228.2" y="151.2">SCR_D/C/7.??</text>
<text x="74.6" y="159.5" transform="rotate(-90 74.6 159.5)">R14</text>
<text x="79.4" y="159.5" transform="rotate(-90 79.4 159.5)">100k</text>
<text x="84.3" y="158.2">GND</text>
<text x="185.6" y="160.4">C15</text>
<text x="197" y="160.4">C14</text>
<text x="224" y="158.8">V3P0/7.??</text>
<text x="233.6" y="160.7">BL_A</text>
<text x="180.1" y="165.4">100nF-16V</text>
<text x="197" y="165.4">4.7uF</text>
<text x="233.6" y="163.3">BL_K</text>
<text x="74.2" y="168.3">GND</text>
<text x="188.4" y="173.4">GND GND</text>
<text x="201.1" y="173.4">GND</text>
<text x="251.3" y="170.9">FFC2B35-12-G</text>
</g>
<g font-size="1.8" fill="#0dab76">
<text x="185.3" y="149.3">CS: Active low</text>
<text x="185.3" y="154.4">TE: Not Used</text>
</g>
</svg>
